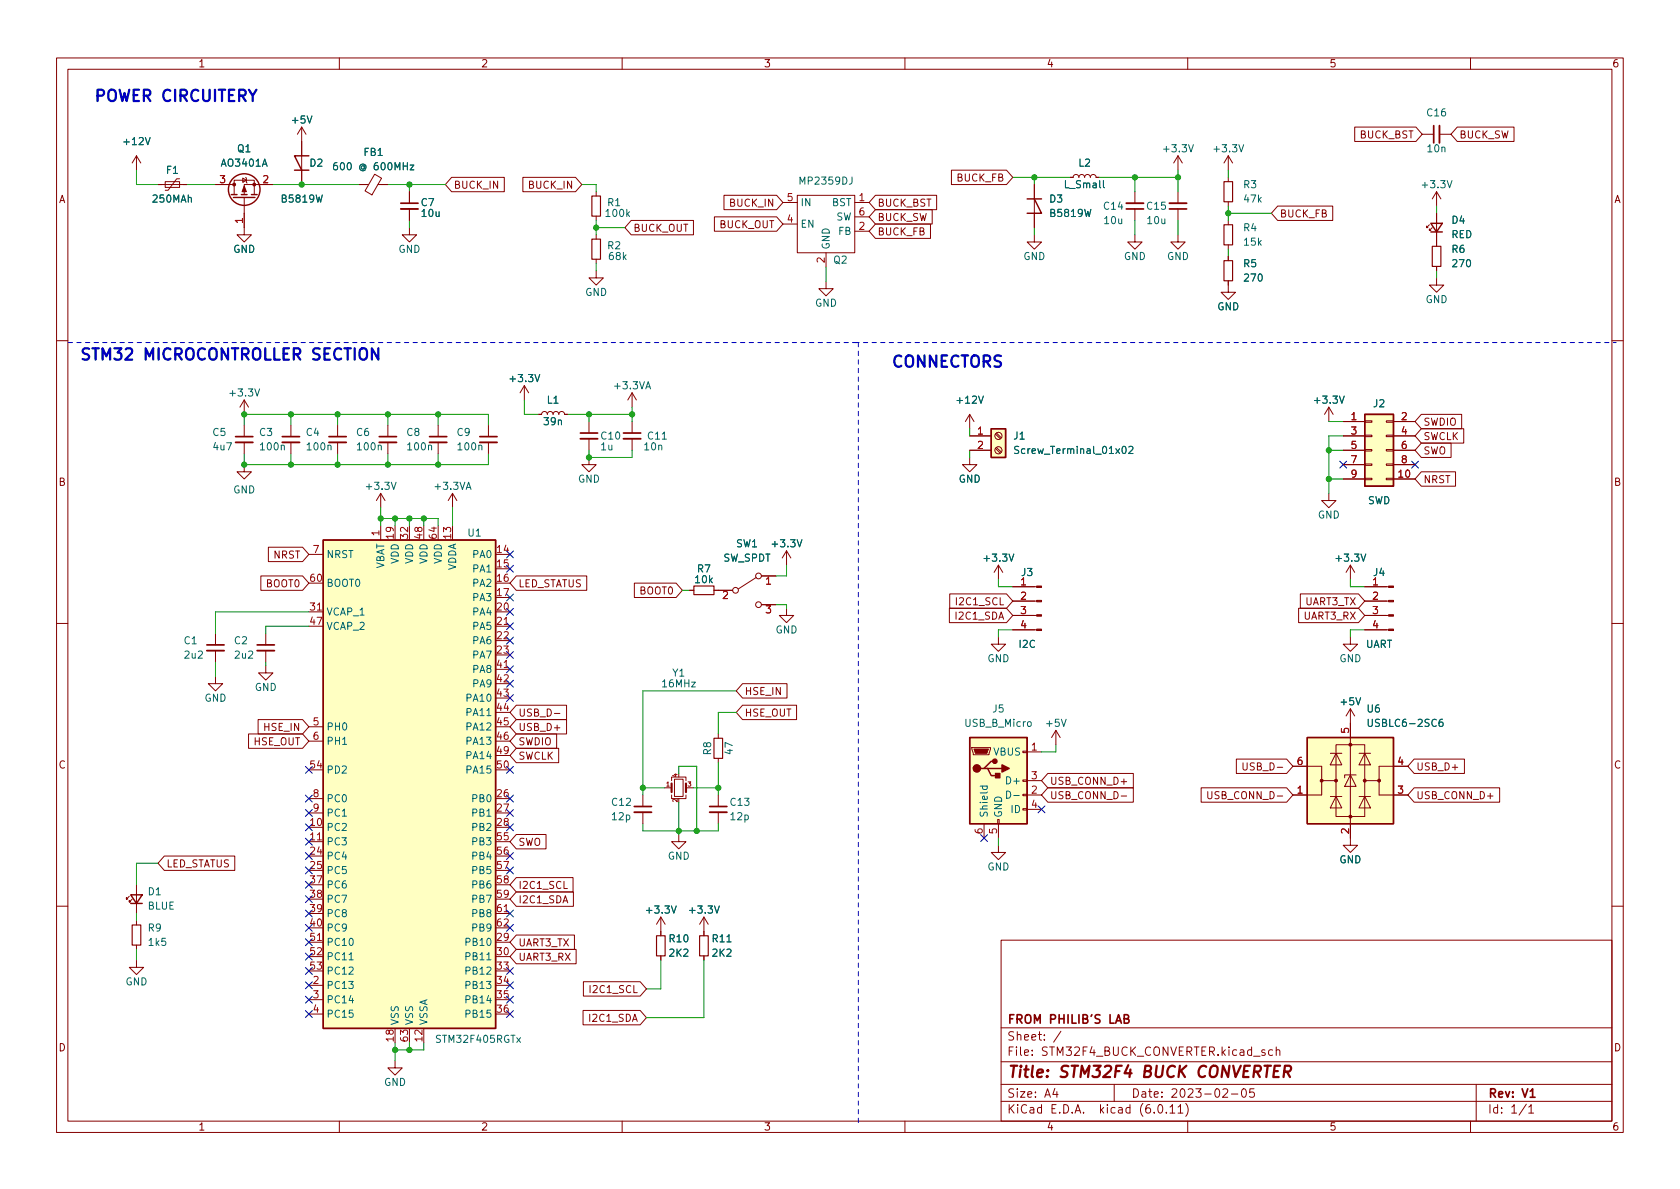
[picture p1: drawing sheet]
<svg xmlns="http://www.w3.org/2000/svg" width="297mm" height="210mm" viewBox="0 0 297 210" stroke-linecap="round" stroke-linejoin="round" font-family="sans-serif">
<g fill="none" stroke="#840000" stroke-width=".18">
<path d="M10 10.2h277v190.1h-277zM12 12.2h273v186.1h-273zM60 10.2v2M110 10.2v2M160 10.2v2M210 10.2v2M260 10.2v2M24.1 27.6l-.7 1.2M24.1 27.6v2.5M24.1 27.6l.8 1.2M27.9 32.6h5.1M29.2 32.1h2.5v1h-2.5z"/>
<path d="M31.7 31.6h-.5l-1.5 2h-.5M38.1 32.6h3.3M41.4 34.4v-2.5h3.6v2.5M42.9 31.5l.7 .4-.7 .4zM43.2 34.9v6.6h1.2l-1.2 1.3-1.3-1.3h1.3M43.4 31.4l.2 .1v.8l.1 .1M48.3 32.6h-5.1v1.8M53.3 22.5v10.1M53.3 22.5l-.7 1.2M53.3 22.5l.8 1.2M63.5 32.6h1.7M66.2 30.8l1.3 .7-1.7 3-1.3-.7z"/>
<path d="M66.8 32.6h1.8M72.4 33.9v2M72.4 37v2M79.9 31.4h9.3v2.5h-9.3l-1.2-1.3zM92.4 31.4h9.4l1.1 1.2-1.1 1.3h-9.4zM105.4 33.9v.8M105.4 38.2v.8M111.6 39h11v2.5h-11l-1.1-1.2zM126.3 38.3h11l1.1 1.3-1.1 1.3h-11zM128 34.5h9.3l1.1 1.3-1.1 1.3h-9.3zM138.4 35.8h2.6M138.4 39.6h2.6"/>
<path d="M141 34.5h10.1v10.2h-10.1zM151.1 35.8h2.6M151.1 38.3h2.6M154.8 39.6h9.7v2.6h-9.7l-1.1-1.3zM154.8 37.1h10v2.5h-10l-1.1-1.3zM154.8 34.5h10.8v2.6h-10.8l-1.1-1.3zM168.2 30.1h9.8l1.1 1.3-1.1 1.2h-9.8zM182.9 32.6v7.7M189.2 31.4h.5l.2-.4 .3-.1 .4 .1 .2 .4 .1-.4 .3-.1 .4 .1 .2 .4 .2-.5h.4l.3 .1 .1 .4 .1-.4 .4-.1 .4 .1 .1 .4h.5M200.7 33.9v2M200.7 37v2M208.3 27.6l-.8 1.2"/>
<path d="M208.3 27.6v2.5M208.3 33.9v2M208.3 37v2M208.3 27.6l.7 1.2M217.2 27.6l-.8 1.2M217.2 27.6v2.5M217.2 31.4v.7M217.2 35.7v.7M217.2 39v.7M217.2 27.6l.7 1.2M225.9 36.4h9.7v2.6h-9.7l-1.1-1.3zM239.5 22.5h10.8l1.2 1.2-1.2 1.3h-10.8z"/>
<path d="M251.5 23.7h2M252.7 39.7l-.5 .6v-.3v.3h.3M254 33.9v2.5M254 37.7v5.9M254 33.9l-.8 1.3M254 33.9l.8 1.3M254.5 23.7h2M257.7 22.5h10v2.5h-10l-1.2-1.3zM72.4 40.3v1.2h1.3l-1.3 1.3-1.3-1.3h1.3M105.4 47.9v1.2h1.3l-1.3 1.3-1.3-1.3h1.3M105.4 41.5v.8M105.4 45.8v.8"/>
<path d="M146 49.8v1.2h1.3l-1.3 1.3-1.2-1.3h1.2M146 44.7v2.5M151.1 40.9h2.6M182.9 41.5v1.3h1.2l-1.2 1.3-1.3-1.3h1.3M200.7 41.5v1.3h1.2l-1.2 1.3-1.3-1.3h1.3M208.3 41.5v1.3h1.2l-1.2 1.3-1.3-1.3h1.3M217.2 49.7v2h1.2l-1.2 1.3-1.3-1.3h1.3M217.2 43.3v.8M217.2 45.3v.8M253.2 40.3l-.5 .5v-.3v.3h.3M254 49.1v1.3h1.3l-1.3 1.3-1.3-1.3h1.3M254 47.1v.8"/>
<path d="M10 60.2h2M43.2 70.7v2.6M43.2 75.2v2M43.2 78.2v2.1M43.2 70.7l-.8 1.3M43.2 70.7l.7 1.3M51.4 75.2v2M51.4 78.2v2.1M59.7 75.2v2M59.7 78.2v2.1M68.6 75.2v2M68.6 78.2v2.1"/>
<path d="M77.5 75.2v2M77.5 78.2v2.1M86.4 75.2v2M86.4 78.2v2.1M92.7 68.2l-.8 1.3M92.7 68.2v2.5M92.7 68.2l.8 1.3M95.2 73.3h.6l.1-.4 .4-.1 .3 .1 .2 .4 .1-.4 .3-.1 .4 .1 .2 .4 .2-.4 .4-.1 .3 .1 .1 .4 .2-.4 .3-.1 .4 .1 .1 .4h.5M104.1 74.5v2.1M104.1 77.6v2M111.8 69.5v2.5M111.8 74.5v2.1"/>
<path d="M111.8 77.6v2M111.8 69.5l-.8 1.2M111.8 69.5l.7 1.2M171.4 73.3l-.7 1.2M171.4 73.3v2.5M171.4 73.3l.8 1.2M171.4 77.1h3.9M171.4 79.6h3.9M176 79.3l.9 .8M176 76.8l.9 .8M176.2 79.1l.8 .9M176.2 76.6l.8 .8"/>
<path d="M234.9 72l-.7 1.3M234.9 72v2.5M234.9 72l.8 1.3M237.5 77.1h3.8M237.5 79.6h3.8M237.5 74.5h3.8M241.3 79.5h1.3v.3h-1.3zM241.3 77h1.3v.2h-1.3zM241.3 74.4h1.3v.3h-1.3zM245.1 79.5h1.3v.3h-1.3zM245.1 77h1.3v.2h-1.3zM245.1 74.4h1.3v.3h-1.3z"/>
<path d="M246.4 77.1h3.8M246.4 79.6h3.8M246.4 74.5h3.8M251.3 78.4h5.3v2.5h-5.3l-1.1-1.3zM251.3 73.3h7.1v2.5h-7.1l-1.1-1.3zM251.3 75.8h7.5v2.6h-7.5l-1.1-1.3zM285 60.2h2M43.2 82.2v1.2h1.2l-1.2 1.3-1.3-1.3h1.3M47.5 96.8h6l1.1 1.2-1.1 1.3h-6zM54.6 98h2.5M67.3 87.2v2.6M67.3 93v2.5"/>
<path d="M67.3 87.2l-.8 1.3M67.3 87.2l.8 1.3M69.8 93v2.5M72.4 93v2.5M74.9 93v2.5M77.5 93v2.5M80 87.2l-.8 1.3M80 87.2v2.6M80 93v2.5M80 87.2l.8 1.3M87.6 98h2.6M104.1 80.9v1.3h1.3l-1.3 1.2-1.2-1.2h1.2"/>
<path d="M139.1 97.4l-.8 1.3M139.1 97.4v2.5M139.1 97.4l.7 1.3M171.4 80.9v1.3h1.3l-1.3 1.2-1.2-1.2h1.2M176.5 99.9v2.6M176.5 99.9l-.7 1.3M176.5 99.9l.8 1.3M234.9 87.2v1.3h1.3l-1.3 1.3-1.2-1.3h1.2M237.5 84.7h3.8M237.5 82.2h3.8M238.8 99.9v2.6M238.8 99.9l-.8 1.3"/>
<path d="M238.8 99.9l.7 1.3M241.3 84.6h1.3v.2h-1.3zM241.3 82h1.3v.3h-1.3zM245.1 84.6h1.3v.2h-1.3zM245.1 82h1.3v.3h-1.3zM246.4 84.7h3.8M246.4 82.2h3.8M251.3 83.4h6.1v2.6h-6.1l-1.1-1.3zM10 110.2h2M38.1 119.6v1.3h1.3l-1.3 1.3-1.3-1.3h1.3M38.1 112v2M38.1 115.1v2"/>
<path d="M46.1 101.8h7.4l1.1 1.3-1.1 1.3h-7.4zM47 117.7v1.3h1.3l-1.3 1.3-1.3-1.3h1.3M47 112v2M47 115.1v2M54.6 103.1h2.5M54.6 108.2h2.5M54.6 110.7h2.5M87.6 100.6h2.6M87.6 103.1h2.6M87.6 105.7h2.6M87.6 108.2h2.6M87.6 110.7h2.6"/>
<path d="M87.6 113.3h2.6M87.6 115.8h2.6M87.6 118.4h2.6M91.3 101.8h12.4v2.6h-12.4l-1.1-1.3zM112.2 103.1h7.3l1.1 1.3-1.1 1.3h-7.3zM121.9 104.4h.8M126.2 104.4h3.3M133.7 102.1l-3.1 2M134.6 101.8h2.6M134.6 106.9h2.6M139.1 107.6v1.2h1.2l-1.2 1.3-1.3-1.3h1.3M167.9 107.6h10.1l1.1 1.2-1.1 1.3h-10.1z"/>
<path d="M167.9 105h10.1l1.1 1.3-1.1 1.3h-10.1zM176.5 112.6v1.3h1.3l-1.3 1.3-1.2-1.3h1.2M179.1 111.4h4.2M179.1 108.8h4.2M179.1 106.3h4.2M179.1 103.8h4.2M229.6 107.6h10.6l1.1 1.2-1.1 1.3h-10.6zM229.9 105h10.3l1.1 1.3-1.1 1.3h-10.3zM238.8 112.6v1.3h1.2l-1.2 1.3-1.3-1.3h1.3M241.3 111.4h4.2M241.3 108.8h4.2M241.3 106.3h4.2"/>
<path d="M241.3 103.8h4.2M285 110.2h2M43.9 129.8h9.6l1.1 1.3-1.1 1.2h-9.6zM45.6 127.2h7.9l1.1 1.3-1.1 1.3h-7.9zM54.6 128.5h2.5M54.6 131.1h2.5M54.6 136.1h2.5M87.6 120.9h2.6M87.6 123.4h2.6M87.6 126h2.6M87.6 128.5h2.6M87.6 131.1h2.6"/>
<path d="M87.6 133.6h2.6M87.6 136.1h2.6M91.3 132.3h7.5v2.6h-7.5l-1.1-1.3zM91.3 127.2h8.9v2.6h-8.9l-1.1-1.3zM91.3 124.7h8.9v2.5h-8.9l-1.1-1.2zM91.3 129.8h7.1v2.5h-7.1l-1.1-1.2zM98 126.2h1M117.5 139.3h1.2M118.7 138v-.6h2.6v.6M119.3 137.8h1.5v3h-1.5zM121.3 139.3h1.3M127 129.8v.8"/>
<path d="M127 134.1v.8M131.3 124.7h9.5v2.5h-9.5l-1.1-1.2zM131.3 120.9h7.8v2.5h-7.8l-1.1-1.2zM171.8 132.2h3.3v.3l-.2 1h-2.8zM180.8 137.9h.8v.3h-.8zM180.8 132.8h.8v.3h-.8zM181.6 133h2.5M181.6 138h2.5M185.3 136.8h15.1v2.5h-15.1l-1.2-1.3zM185.3 139.3h15.1v2.6h-15.1l-1.2-1.3zM186.7 129.2l-.8 1.2M186.7 129.2v2.5"/>
<path d="M186.7 129.2l.8 1.2M212.4 139.3h15.1l1.1 1.3-1.1 1.3h-15.1zM218.6 134.2h8.9l1.1 1.3-1.1 1.3h-8.9zM225.8 135.7h1M228.6 135.5h5.1v2.5h2.5M233.7 138v2.6h-5.1M235.2 133.2h2M236.2 131.7h5.1v12.7h-5.1zM236.2 133.2l1 2h-2zM238.8 125.3v24.2h1.2l-1.2 1.2-1.3-1.2h1.3M238.8 137l1 2.1h-2.1zM238.8 125.3l-.8 1.3"/>
<path d="M238.8 125.3l.7 1.3M239.8 137h-2.1v.5M240.3 133.2h2M241.3 133.2l1 2h-2zM243.8 138v2.6h5.1M248.9 135.5h-5.1v2.5h-2.5M250 139.3h15.2v2.6h-15.2l-1.1-1.3zM250 134.2h8.9v2.6h-8.9l-1.1-1.3zM22.9 158.5l-.5 .5v-.3v.3h.2M23.4 159l-.5 .5v-.2v.2h.2M24.1 156.5v5M29.1 151.4h12.4v2.5h-12.4l-1.2-1.3z"/>
<path d="M54.6 146.3h2.5M54.6 148.8h2.5M54.6 151.4h2.5M54.6 153.9h2.5M54.6 141.2h2.5M54.6 143.8h2.5M54.6 156.5h2.5M54.6 159h2.5M87.6 146.3h2.6M87.6 148.8h2.6M87.6 151.4h2.6M87.6 153.9h2.6"/>
<path d="M87.6 141.2h2.6M87.6 143.8h2.6M87.6 156.5h2.6M87.6 159h2.6M91.3 157.7h10.1v2.6h-10.1l-1.1-1.3zM91.3 155.2h10v2.5h-10l-1.1-1.2zM91.3 147.6h5.2v2.5h-5.2l-1.1-1.3zM113.7 140.6v2M113.7 143.6v2.1M118.7 140.6v.6h2.6v-.6M120 147.6v1.2h1.3l-1.3 1.3-1.3-1.3h1.3M127 140.6v2"/>
<path d="M127 143.6v2.1M174 145.7v2.5M176.4 144.9h.3v.8h-.3zM176.5 149.5v1.2h1.3l-1.3 1.3-1.2-1.3h1.2M176.5 145.7v2.5M180.8 143h.8v.3h-.8zM180.8 140.5h.8v.2h-.8zM181.6 140.6h2.5M181.6 143.1h2.5M198.2 140.8h1M225.8 140.8h1M235.2 140.8h2"/>
<path d="M236.2 140.8l1 2.1h-2zM240.3 140.8h2M241.3 140.8l1 2.1h-2zM10 160.2h2M24.1 169.8v1.3h1.3l-1.3 1.2-1.2-1.2h1.2M24.1 162.8v.8M24.1 167.1v.8M54.6 174.2h2.5M54.6 166.6h2.5M54.6 176.8h2.5M54.6 169.2h2.5M54.6 171.7h2.5"/>
<path d="M54.6 179.3h2.5M54.6 161.5h2.5M54.6 164.1h2.5M87.6 174.2h2.6M87.6 166.6h2.6M87.6 176.8h2.6M87.6 169.2h2.6M87.6 171.7h2.6M87.6 179.3h2.6M87.6 161.5h2.6M87.6 164.1h2.6M91.3 165.3h10.3v2.6h-10.3l-1.1-1.3z"/>
<path d="M91.3 167.9h10.6v2.5h-10.6l-1.1-1.2zM103.1 178.7h10.1l1.1 1.3-1.1 1.2h-10.1zM103.1 173.6h10.1l1.1 1.3-1.1 1.2h-10.1zM116.8 162.2v3.3M116.8 169v.8M116.8 162.2l-.7 1.2M116.8 162.2l.8 1.2M124.5 162.2v3.3M124.5 169v.8M124.5 162.2l-.8 1.2M124.5 162.2l.7 1.2M177 166.3h108v32h-108z"/>
<path d="M285 160.2h2M60 198.3v2M69.8 187.6v1.2h1.3l-1.3 1.3-1.2-1.3h1.2M69.8 181.9v2.5M72.4 181.9v2.5M74.9 181.9v2.5M110 198.3v2M160 198.3v2M177 194.8h108M177 191.8h108M177 187.8h108M177 181.8h108"/>
<path d="M182.5 186.5v.1M182.5 185.7v.1M184.6 183.8v.1M184.6 183v.1M187.6 182.4l-1.3 1.9M197 191.8v3M209.6 195.1a1.72 1.72 0 0 1 0 2.3M210 198.3v2M217.7 193.5h1.2M219.7 192.6l.2-.1a.81 .81 0 0 1 .5 .7 .81 .81 0 0 1-.3 .8h-.1a.81 .81 0 0 1-.6-.6 .81 .81 0 0 1 .3-.8zM221.7 192.5h-.7l-.1 .7 .2-.1 .5 .1 .2 .2-.1 .5-.2 .1-.6-.1M225.6 185.8l.3-.2 .3 .1 .1 .9"/>
<path d="M225.6 185.1v1.5M260 198.3v2M261 191.8v6.5M270.3 195.8l.4-.5v1.5M270.3 196.8h.9"/>
<circle cx="176.5" cy="77.1" r=".63"/>
<circle cx="176.5" cy="79.6" r=".63"/>
<circle cx="130" cy="104.4" r=".51"/>
<circle cx="134.1" cy="106.9" r=".51"/>
<circle cx="134.1" cy="101.8" r=".51"/>
</g>
<g fill="#840000" stroke="#840000" stroke-width=".18">
<path d="M183.3 111.2h.8v.3h-.8z"/>
<path d="M183.3 108.7h.8v.3h-.8z"/>
<path d="M183.3 106.2h.8v.2h-.8z"/>
<path d="M183.3 103.6h.8v.3h-.8z"/>
<path d="M172.2 132.5h2.6l-.3 .7h-2z"/>
<path d="M245.5 111.2h.9v.3h-.9z"/>
<path d="M245.5 108.7h.9v.3h-.9z"/>
<path d="M245.5 106.2h.9v.2h-.9z"/>
<path d="M245.5 103.6h.9v.3h-.9z"/>
<path d="M43.2 32.9l.4 1h-.8z"/>
<circle cx="45" cy="32.6" r=".25"/>
<circle cx="41.4" cy="32.6" r=".25"/>
<circle cx="233.7" cy="138" r=".25"/>
<circle cx="236.2" cy="138" r=".25"/>
<circle cx="238.8" cy="144.4" r=".25"/>
<circle cx="238.8" cy="131.7" r=".25"/>
<circle cx="241.3" cy="138" r=".25"/>
<circle cx="243.8" cy="138" r=".25"/>
</g>
<g fill="#ffffc2" stroke="#ffffc2" stroke-width=".18">
<path d="M171.4 130.4h10.2v15.3h-10.2z"/>
<path d="M175.3 75.8h2.5v5.1h-2.5z"/>
<path d="M241.3 73.3h5.1v12.7h-5.1z"/>
<path d="M231.1 130.4h15.3v15.3h-15.3z"/>
<path d="M57.1 95.5h30.5v86.4h-30.5z"/>
</g>
<g fill="none" stroke="#840000" stroke-width=".25">
<path d="M40.9 34.4h1M41.3 34.9h3.8M42.7 34.4h1M44.4 34.4h1.1M52.1 30.1h2.5M54.6 27.6h-2.5l1.2 2.5M181.6 35.2h2.5M182.9 35.2l1.2 2.5h-2.5M253 39.5h2l-1 1.5zM253 41h2M175.3 75.8h2.5v5.1h-2.5zM241.3 73.3h5.1v12.7h-5.1z"/>
<path d="M57.1 95.5h30.5v86.4h-30.5zM171.4 130.4h10.2v15.3h-10.2zM174 135.9h.6l.7 1.3h1.2M174.6 135.9h2.6M175.9 134.6h-.6l-1.3 1.3h-.6M231.1 130.4h15.3v15.3h-15.3zM23.1 158.2h2l-1 1.6zM23.1 159.8h2"/>
<circle cx="43.2" cy="33.5" r="2.79"/>
</g>
<g fill="#840000" stroke="#840000" stroke-width=".25">
<path d="M177.2 135.2l1.2 .7-1.2 .6z"/>
<path d="M176 136.8h.8v.7h-.8z"/>
<circle cx="172.7" cy="135.9" r=".63"/>
<circle cx="175.9" cy="134.6" r=".38"/>
</g>
<g fill="none" stroke="#006464" stroke-width=".18">
<path d="M25.7 24.3l.4 1.3 .4-1.3M33.3 35l.2-.1 .3 .1v.7M46.4 29.4l.4-1.3 .4 1.3M54.3 20.5l.4 1.3 .5-1.3M55.9 34.5l.3 1.2 .2-.9 .3 .9 .3-1.2M110.9 37.8l.4 .5M111.3 37.4l-.5 .5M150.6 31.3v.9a.41 .41 0 0 1-.4 .4M191.8 37l.3 1.3 .2-.9 .3 .9 .3-1.3M195.1 31.9v1.1l.2 .2M210.2 25.6l.4 1.3 .4-1.3M219 25.6l.5 1.3 .4-1.3"/>
<path d="M255.9 31.9l.4 1.3 .4-1.3M45.1 68.8l.4 1.2 .4-1.2M49.7 78.8l.2-.1 .3 .1 .1 .8M58 78.8l.2-.1 .3 .1v.8M66.9 78.8l.2-.1 .3 .1v.8M75.8 78.8l.1-.1 .3 .1 .1 .8M84.7 78.8l.1-.1 .3 .1 .1 .8M94.6 66.2l.4 1.3 .4-1.3M114.2 68.8l.4-1.3 .4 1.3M114.3 68.4h.6M117.1 77.7h.7M173 70l.4 1.3 .5-1.3"/>
<path d="M198.5 79l.2-.1a.68 .68 0 0 1 .4 .7 .68 .68 0 0 1-.4 .6l-.2-.1-.1-.4zM199.6 79l.5-.1 .2 .4-.8 .9h.8M236.8 70l.4 1.3 .5-1.3M69.2 85.3l.4 1.2 .4-1.2M82.4 86.5l.5-1.2 .4 1.2M82.5 86.2h.7M140.9 95.4l.5 1.3 .4-1.3M178.4 98l.4 1.2 .5-1.2M240.6 98l.5 1.2 .4-1.2M86.1 126.6h.7M173.3 139h1.3M173.8 139l-.1 .4 .3 .2 .5-.1v-.5"/>
<path d="M178 139.9a.64 .64 0 0 1 .7 .6 .64 .64 0 0 1-.7 .7zM181.8 127.7l.3-.1 .2 .3v.3l-.2 .3-.3-.1-.1-.2zM187.7 127.2l.4 1.3 .4-1.3M239.7 123.4l.5 1.2 .4-1.2M255 127.2h-.3a.86 .86 0 0 0 0 1.3l.4-.2 .1-.4-.3-.2h-.2l-.3 .2M179.2 140.7h1M61.7 169.7h.8M86.1 169.7h.7M118.7 160.2l.4 1.3 .5-1.3M126.3 160.2l.5 1.3 .4-1.3M128.5 166.6h.8M91.4 183.5l.6 .8"/>
<path d="M92 183.5l-.6 .8"/>
</g>
<g fill="none" stroke="#840000" stroke-width=".33">
<path d="M70.9 37h3M199.1 35.9h3.1M206.8 35.9h3M254.5 22.2v3.1M41.7 78.2h3M49.9 78.2h3.1M58.2 78.2h3M67.1 78.2h3M75.9 78.2h3.1M84.8 78.2h3.1M102.6 77.6h3.1M110.2 77.6h3.1"/>
<path d="M36.6 115.1h3M45.5 115.1h3M112.1 143.6h3.1M125.5 143.6h3"/>
</g>
<g fill="none" stroke="#840000" stroke-width=".3">
<path d="M70.9 35.9h3M199.1 37h3.1M206.8 37h3M253.5 22.2v3.1M41.7 77.2h3M49.9 77.2h3.1M58.2 77.2h3M67.1 77.2h3M75.9 77.2h3.1M84.8 77.2h3.1M102.6 76.6h3.1M110.2 76.6h3.1"/>
<path d="M36.6 114h3M45.5 114h3M112.1 142.6h3.1M125.5 142.6h3"/>
</g>
<path d="M104.6 34.7h1.6v3.5h-1.6zM216.4 39.7h1.5v3.6h-1.5zM216.4 32.1h1.5v3.6h-1.5zM104.6 42.3h1.6v3.5h-1.6zM216.4 46.1h1.5v3.6h-1.5zM253.2 43.6h1.6v3.5h-1.6zM122.7 103.6h3.5v1.6h-3.5zM126.2 130.6h1.6v3.5h-1.6zM23.4 163.6h1.5v3.5h-1.5zM116.1 165.5h1.5v3.5h-1.5zM123.7 165.5h1.5v3.5h-1.5z" fill="none" stroke="#840000" stroke-width=".2"/>
<path d="M56.1 107.9h.7M89.1 110.4h.8M89.1 118h.8M127.9 104.7l.5-.1 .2 .3-.8 1h.8M135.5 107.1h.8l-.5 .5 .4 .1v.6l-.2 .1-.5-.1M135.5 102.4l.4-.4v1.3M56.1 148.5h.7M56.1 166.3h.7M89.1 161.2h.8" fill="none" stroke="#a90000" stroke-width=".18"/>
<path d="M118.7 138.6v1.5M121.3 138.6v1.5" fill="none" stroke="#840000" stroke-width=".38"/>
<path d="M12.1 60.6h139.7M151.1 60.6h134.6M151.8 60.6v138.4" fill="none" stroke="#0000c2" stroke-width=".18" stroke-dasharray=".8 .8"/>
<g fill="none" stroke="#009600" stroke-width=".18">
<path d="M24.1 30.1v2.5h3.8M33 32.6h5.1M48.3 32.6h15.2M68.6 32.6h10.1M72.4 32.6v1.3M72.4 39v1.3M102.9 32.6h2.5v1.3M105.4 39v2.5M179.1 31.4h10.1M182.9 31.4v1.2M194.3 31.4h14M200.7 31.4v2.5"/>
<path d="M200.7 39v2.5M208.3 30.1v3.8M208.3 39v2.5M217.2 30.1v1.3M217.2 36.4v2.6M217.2 37.7h7.6M254 36.4v1.3M105.4 40.3h5.1M105.4 46.6v1.3M146 47.2v2.6M182.9 40.3v1.2M217.2 44.1v1.2"/>
<path d="M254 47.9v1.2M43.2 75.2v-1.9h43.2v1.9M51.4 73.3v1.9M59.7 73.3v1.9M68.6 73.3v1.9M77.5 73.3v1.9M92.7 70.7v2.6h2.5M100.3 73.3h11.5M104.1 73.3v1.2M104.1 79.6v1.3h7.7v-1.3M111.8 72v2.5M171.4 75.8v1.3"/>
<path d="M171.4 79.6v1.3M234.9 74.5h2.6M234.9 79.6h2.6M237.5 77.1h-2.6v10.1M43.2 80.3v1.9h43.2v-1.9M51.4 80.3v1.9M59.7 80.3v1.9M67.3 91.7h10.2v1.3M67.3 89.8v3.2M68.6 80.3v1.9M69.8 91.7v1.3M72.4 91.7v1.3"/>
<path d="M74.9 91.7v1.3M77.5 80.3v1.9M80 89.8v3.2M139.1 99.9v1.9h-1.9M234.9 84.7h2.6M38.1 117.1v2.5M47 117.1v.6M54.6 110.7h-7.6v1.3M54.6 108.2h-16.5v3.8M120.6 104.4h1.3M137.2 106.9h1.9v.7M176.5 102.5v1.3h2.6"/>
<path d="M179.1 111.4h-2.6v1.2M238.8 102.5v1.3h2.5M241.3 111.4h-2.5v1.2M113.7 139.3h3.8M120 136.8v-1.3h3.2v11.4M122.6 139.3h4.4M127 134.9v5.7M130.2 126h-3.2v3.8M130.2 122.2h-16.5v18.4M186.7 131.7v1.3h-2.6M27.9 152.6h-3.8v3.9M113.7 145.7v1.2h13.3v-1.2"/>
<path d="M120 141.9v5.7M176.5 148.2v1.3M24.1 161.5v1.3M24.1 167.9v1.9M116.8 169.8v5.1h-2.5M124.5 169.8v10.2h-10.2M69.8 184.4v3.2M72.4 184.4v1.3M74.9 184.4v1.3h-5.1"/>
</g>
<g fill="none" stroke="#000084" stroke-width=".18">
<path d="M89.6 97.4l1.2 1.2M89.6 100l1.2 1.2M90.8 97.4l-1.2 1.2M90.8 100l-1.2 1.2M236.9 81.6l1.2 1.2M238.1 81.6l-1.2 1.2M249.6 81.6l1.2 1.2M250.8 81.6l-1.2 1.2M89.6 105l1.2 1.3M89.6 107.6l1.2 1.2M89.6 115.2l1.2 1.2M89.6 112.7l1.2 1.2"/>
<path d="M89.6 110.1l1.2 1.2M89.6 117.7l1.2 1.3M90.8 105l-1.2 1.3M90.8 107.6l-1.2 1.2M90.8 115.2l-1.2 1.2M90.8 110.1l-1.2 1.2M90.8 112.7l-1.2 1.2M90.8 117.7l-1.2 1.3M54 135.5l1.2 1.2M55.2 135.5l-1.2 1.2M89.6 135.5l1.2 1.2M89.6 120.3l1.2 1.2"/>
<path d="M89.6 122.8l1.2 1.2M90.8 122.8l-1.2 1.2M90.8 135.5l-1.2 1.2M90.8 120.3l-1.2 1.2M54 143.1l1.2 1.3M54 150.8l1.2 1.2M54 158.4l1.2 1.2M54 145.7l1.2 1.2M54 140.6l1.2 1.2M54 148.2l1.2 1.2M54 153.3l1.2 1.2M54 155.8l1.2 1.3"/>
<path d="M55.2 143.1l-1.2 1.3M55.2 150.8l-1.2 1.2M55.2 158.4l-1.2 1.2M55.2 145.7l-1.2 1.2M55.2 140.6l-1.2 1.2M55.2 148.2l-1.2 1.2M55.2 155.8l-1.2 1.3M55.2 153.3l-1.2 1.2M89.6 143.1l1.2 1.3M89.6 145.7l1.2 1.2M89.6 140.6l1.2 1.2M89.6 153.3l1.2 1.2"/>
<path d="M89.6 150.8l1.2 1.2M90.8 143.1l-1.2 1.3M90.8 140.6l-1.2 1.2M90.8 145.7l-1.2 1.2M90.8 153.3l-1.2 1.2M90.8 150.8l-1.2 1.2M173.4 147.6l1.2 1.2M174.6 147.6l-1.2 1.2M183.5 142.5l1.3 1.2M184.8 142.5l-1.3 1.2M54 160.9l1.2 1.2M54 163.5l1.2 1.2"/>
<path d="M54 171.1l1.2 1.2M54 168.5l1.2 1.3M54 178.7l1.2 1.2M54 173.6l1.2 1.2M54 176.2l1.2 1.2M54 166l1.2 1.2M55.2 160.9l-1.2 1.2M55.2 163.5l-1.2 1.2M55.2 171.1l-1.2 1.2M55.2 178.7l-1.2 1.2M55.2 168.5l-1.2 1.3M55.2 173.6l-1.2 1.2"/>
<path d="M55.2 176.2l-1.2 1.2M55.2 166l-1.2 1.2M89.6 176.2l1.2 1.2M89.6 171.1l1.2 1.2M89.6 173.6l1.2 1.2M89.6 178.7l1.2 1.2M89.6 163.5l1.2 1.2M89.6 160.9l1.2 1.2M90.8 176.2l-1.2 1.2M90.8 171.1l-1.2 1.2M90.8 173.6l-1.2 1.2M90.8 178.7l-1.2 1.2"/>
<path d="M90.8 163.5l-1.2 1.2M90.8 160.9l-1.2 1.2"/>
</g>
<g fill="#009600" stroke="#009600" stroke-width=".18">
<circle cx="51.4" cy="82.2" r=".46"/>
<circle cx="43.2" cy="82.2" r=".46"/>
<circle cx="72.4" cy="32.6" r=".46"/>
<circle cx="53.3" cy="32.6" r=".46"/>
<circle cx="59.7" cy="82.2" r=".46"/>
<circle cx="68.6" cy="73.3" r=".46"/>
<circle cx="68.6" cy="82.2" r=".46"/>
<circle cx="77.5" cy="73.3" r=".46"/>
<circle cx="77.5" cy="82.2" r=".46"/>
<circle cx="51.4" cy="73.3" r=".46"/>
<circle cx="43.2" cy="73.3" r=".46"/>
<circle cx="59.7" cy="73.3" r=".46"/>
<circle cx="69.8" cy="185.7" r=".46"/>
<circle cx="72.4" cy="185.7" r=".46"/>
<circle cx="67.3" cy="91.7" r=".46"/>
<circle cx="72.4" cy="91.7" r=".46"/>
<circle cx="69.8" cy="91.7" r=".46"/>
<circle cx="74.9" cy="91.7" r=".46"/>
<circle cx="120" cy="146.9" r=".46"/>
<circle cx="123.2" cy="146.9" r=".46"/>
<circle cx="113.7" cy="139.3" r=".46"/>
<circle cx="127" cy="139.3" r=".46"/>
<circle cx="200.7" cy="31.4" r=".46"/>
<circle cx="182.9" cy="31.4" r=".46"/>
<circle cx="105.4" cy="40.3" r=".46"/>
<circle cx="104.1" cy="80.9" r=".46"/>
<circle cx="104.1" cy="73.3" r=".46"/>
<circle cx="111.8" cy="73.3" r=".46"/>
<circle cx="234.9" cy="79.6" r=".46"/>
<circle cx="234.9" cy="84.7" r=".46"/>
<circle cx="208.3" cy="31.4" r=".46"/>
<circle cx="217.2" cy="37.7" r=".46"/>
</g>
<g font-size="2.8" fill="#0000c2">
<text x="16.5" y="18">POWER CIRCUITERY</text>
<text x="14" y="63.7">STM32</text>
<text x="25.4" y="63.7">MICROCONTROLLER SECTION</text>
<text x="157.5" y="65">CONNECTORS</text>
</g>
<g font-size="2.8" fill="#840000">
<text x="178" y="191.2">Title:</text>
<text x="187.3" y="191.2">STM32F4</text>
<text x="202.3" y="191.2">BUCK CONVERTER</text>
</g>
<g font-size="2.1" fill="#840000">
<text x="178" y="184.5">Sheet:</text>
<text x="178" y="181.5">FROM PHILIB'S</text>
<text x="186.2" y="184.5">/</text>
<text x="196.3" y="181.5">LAB</text>
<text x="178" y="187.2">File:</text>
<text x="184.4" y="187.2">STM32F4_BUCK_CONVERTER.kicad_sch</text>
<text x="178" y="197.4">KiCad</text>
<text x="178" y="194.6">Size:</text>
<text x="184.7" y="194.6">A4</text>
<text x="185.7" y="197.4">E.D.A.</text>
<text x="194.6" y="197.4">kicad</text>
<text x="200" y="194.6">Date:</text>
<text x="201.8" y="197.4">(6.0.11)</text>
<text x="207" y="194.6">2023-02-05</text>
<text x="263" y="194.6">Rev:</text>
<text x="263" y="197.4">Id:</text>
<text x="267.1" y="197.4">1/1</text>
<text x="269.1" y="194.6">V1</text>
</g>
<g font-size="1.8" fill="#840000">
<text x="35" y="12.3">1</text>
<text x="85" y="12.3">2</text>
<text x="135" y="12.3">3</text>
<text x="185" y="12.3">4</text>
<text x="235" y="12.3">5</text>
<text x="285" y="12.3">6</text>
<text x="240.3" y="24.9">BUCK_BST</text>
<text x="258" y="24.9">BUCK_SW</text>
<text x="80.2" y="33.7">BUCK_IN</text>
<text x="93.2" y="33.7">BUCK_IN</text>
<text x="169" y="32.5">BUCK_FB</text>
<text x="10.4" y="36.3">A</text>
<text x="111.9" y="41.4">BUCK_OUT</text>
<text x="127.1" y="40.7">BUCK_OUT</text>
<text x="128.8" y="36.9">BUCK_IN</text>
<text x="155.1" y="39.5">BUCK_SW</text>
<text x="155.1" y="36.9">BUCK_BST</text>
<text x="226.2" y="38.8">BUCK_FB</text>
<text x="285.4" y="36.3">A</text>
<text x="155.1" y="42">BUCK_FB</text>
<text x="251.6" y="75.7">SWDIO</text>
<text x="251.6" y="80.7">SWO</text>
<text x="251.6" y="78.2">SWCLK</text>
<text x="10.3" y="86.3">B</text>
<text x="251.6" y="85.8">NRST</text>
<text x="285.3" y="86.3">B</text>
<text x="48.3" y="99.2">NRST</text>
<text x="46.9" y="104.2">BOOT0</text>
<text x="91.6" y="104.2">LED_STATUS</text>
<text x="113" y="105.5">BOOT0</text>
<text x="168.7" y="107.4">I2C1_SCL</text>
<text x="230.7" y="107.4">UART3_TX</text>
<text x="168.7" y="109.9">I2C1_SDA</text>
<text x="230.4" y="109.9">UART3_RX</text>
<text x="131.6" y="123.3">HSE_IN</text>
<text x="46.4" y="129.6">HSE_IN</text>
<text x="91.6" y="129.6">USB_D+</text>
<text x="91.6" y="127.1">USB_D-</text>
<text x="131.6" y="127.1">HSE_OUT</text>
<text x="10.3" y="136.3">C</text>
<text x="44.7" y="132.2">HSE_OUT</text>
<text x="91.6" y="134.7">SWCLK</text>
<text x="91.6" y="132.2">SWDIO</text>
<text x="219.4" y="136.6">USB_D-</text>
<text x="250.3" y="136.6">USB_D+</text>
<text x="285.3" y="136.3">C</text>
<text x="185.6" y="139.2">USB_CONN_D+</text>
<text x="185.6" y="141.7">USB_CONN_D-</text>
<text x="213.2" y="141.7">USB_CONN_D-</text>
<text x="250.3" y="141.7">USB_CONN_D+</text>
<text x="91.6" y="150">SWO</text>
<text x="29.4" y="153.8">LED_STATUS</text>
<text x="91.6" y="160.1">I2C1_SDA</text>
<text x="91.6" y="157.6">I2C1_SCL</text>
<text x="91.6" y="167.7">UART3_TX</text>
<text x="91.6" y="170.3">UART3_RX</text>
<text x="103.9" y="176">I2C1_SCL</text>
<text x="103.9" y="181.1">I2C1_SDA</text>
<text x="10.3" y="186.3">D</text>
<text x="285.3" y="186.3">D</text>
<text x="35" y="200.3">1</text>
<text x="85" y="200.3">2</text>
<text x="135" y="200.3">3</text>
<text x="185" y="200.3">4</text>
<text x="235" y="200.3">5</text>
<text x="285" y="200.3">6</text>
</g>
<g font-size="1.8" fill="#006464">
<text x="51.3" y="22.2">+5V</text>
<text x="252.1" y="21">C16</text>
<text x="21.5" y="26">+12V</text>
<text x="38.9" y="29.8">AO3401A</text>
<text x="41.8" y="27.3">Q1</text>
<text x="54.6" y="29.8">D2</text>
<text x="64.2" y="27.9">FB1</text>
<text x="190.6" y="29.8">L2</text>
<text x="205.4" y="27.3">+3.3V</text>
<text x="214.3" y="27.3">+3.3V</text>
<text x="252.1" y="27.3">10n</text>
<text x="29.3" y="31.1">F1</text>
<text x="58.6" y="30.5">600</text>
<text x="63.4" y="30.5">@ 600MHz</text>
<text x="141.1" y="33">MP2359DJ</text>
<text x="188" y="33.7">L_Small</text>
<text x="219.7" y="33.7">R3</text>
<text x="251.1" y="33.7">+3.3V</text>
<text x="26.7" y="36.2">250MAh</text>
<text x="49.5" y="36.2">B5819W</text>
<text x="74.3" y="36.8">C7</text>
<text x="74.3" y="38.7">10u</text>
<text x="106.8" y="38.7">100k</text>
<text x="107.3" y="36.8">R1</text>
<text x="141.5" y="40.6">EN</text>
<text x="141.5" y="36.8">IN</text>
<text x="147" y="36.8">BST</text>
<text x="147.8" y="39.4">SW</text>
<text x="148.1" y="41.9">FB</text>
<text x="185.4" y="36.2">D3</text>
<text x="185.4" y="38.7">B5819W</text>
<text x="194.9" y="37.5">C14</text>
<text x="195" y="40">10u</text>
<text x="202.5" y="37.5">C15</text>
<text x="202.6" y="40">10u</text>
<text x="219.7" y="41.3">R4</text>
<text x="219.7" y="36.2">47k</text>
<text x="256.5" y="39.9">D4</text>
<text x="41.2" y="45.1">GND</text>
<text x="70.4" y="45.1">GND</text>
<text x="107.3" y="44.5">R2</text>
<text x="107.4" y="46.4">68k</text>
<text x="147.1" y="44.2" transform="rotate(-90 147.1 44.2)">GND</text>
<text x="147.2" y="47">Q2</text>
<text x="180.9" y="46.4">GND</text>
<text x="198.6" y="46.4">GND</text>
<text x="206.3" y="46.4">GND</text>
<text x="219.7" y="47.6">R5</text>
<text x="219.7" y="43.8">15k</text>
<text x="256.5" y="45.1">R6</text>
<text x="256.5" y="47.6">270</text>
<text x="256.5" y="42.5">RED</text>
<text x="103.4" y="52.7">GND</text>
<text x="219.7" y="50.2">270</text>
<text x="252" y="54">GND</text>
<text x="144" y="54.6">GND</text>
<text x="215.2" y="55.2">GND</text>
<text x="40.3" y="70.5">+3.3V</text>
<text x="89.8" y="67.9">+3.3V</text>
<text x="96.6" y="71.8">L1</text>
<text x="108.3" y="69.2">+3.3VA</text>
<text x="168.8" y="71.8">+12V</text>
<text x="232" y="71.8">+3.3V</text>
<text x="37.5" y="77.5">C5</text>
<text x="45.7" y="77.5">C3</text>
<text x="54" y="77.5">C4</text>
<text x="62.9" y="77.5">C6</text>
<text x="71.8" y="77.5">C8</text>
<text x="80.6" y="77.5">C9</text>
<text x="95.9" y="75.6">39n</text>
<text x="242.7" y="72.4">J2</text>
<text x="37.5" y="80">4u7</text>
<text x="45.7" y="80">100n</text>
<text x="54" y="80">100n</text>
<text x="62.9" y="80">100n</text>
<text x="71.8" y="80">100n</text>
<text x="80.6" y="80">100n</text>
<text x="106" y="78.1">C10</text>
<text x="106" y="80">1u</text>
<text x="113.7" y="80">10n</text>
<text x="114.3" y="78.1">C11</text>
<text x="179.1" y="78.1">J1</text>
<text x="179.1" y="80.6">Screw_Terminal_01x02</text>
<text x="41.2" y="87.6">GND</text>
<text x="64.4" y="87">+3.3V</text>
<text x="76.5" y="87">+3.3VA</text>
<text x="102.1" y="85.7">GND</text>
<text x="169.4" y="85.7">GND</text>
<text x="241.8" y="89.5">SWD</text>
<text x="82.6" y="95.3">U1</text>
<text x="232.9" y="92.1">GND</text>
<text x="57.7" y="99.1">NRST</text>
<text x="68.3" y="100.6" transform="rotate(-90 68.3 100.6)">VBAT</text>
<text x="70.9" y="99.8" transform="rotate(-90 70.9 99.8)">VDD</text>
<text x="73.4" y="99.8" transform="rotate(-90 73.4 99.8)">VDD</text>
<text x="76" y="99.8" transform="rotate(-90 76 99.8)">VDD</text>
<text x="78.5" y="99.8" transform="rotate(-90 78.5 99.8)">VDD</text>
<text x="81" y="100.9" transform="rotate(-90 81 100.9)">VDDA</text>
<text x="83.4" y="99.1">PA0</text>
<text x="83.4" y="101.6">PA1</text>
<text x="123.1" y="101.6">R7</text>
<text x="127.8" y="99.7">SW_SPDT</text>
<text x="130.1" y="97.2">SW1</text>
<text x="136.1" y="97.2">+3.3V</text>
<text x="173.6" y="99.7">+3.3V</text>
<text x="235.8" y="99.7">+3.3V</text>
<text x="57.7" y="104.1">BOOT0</text>
<text x="83.4" y="104.1">PA2</text>
<text x="83.4" y="106.7">PA3</text>
<text x="122.7" y="103.5">10k</text>
<text x="180.4" y="102.2">J3</text>
<text x="242.7" y="102.2">J4</text>
<text x="57.7" y="109.2">VCAP_1</text>
<text x="57.7" y="111.8">VCAP_2</text>
<text x="83.4" y="109.2">PA4</text>
<text x="83.4" y="111.8">PA5</text>
<text x="137.1" y="112.4">GND</text>
<text x="32.4" y="114.3">C1</text>
<text x="32.4" y="116.8">2u2</text>
<text x="41.3" y="114.3">C2</text>
<text x="41.3" y="116.8">2u2</text>
<text x="83.4" y="114.3">PA6</text>
<text x="83.4" y="116.8">PA7</text>
<text x="83.4" y="119.4">PA8</text>
<text x="174.5" y="117.5">GND</text>
<text x="180" y="114.9">I2C</text>
<text x="236.7" y="117.5">GND</text>
<text x="241.4" y="114.9">UART</text>
<text x="36.1" y="124.5">GND</text>
<text x="45" y="122.6">GND</text>
<text x="82.2" y="124.5">PA10</text>
<text x="83.4" y="121.9">PA9</text>
<text x="116.8" y="121.9">16MHz</text>
<text x="118.8" y="120">Y1</text>
<text x="236.7" y="125.1">+5V</text>
<text x="57.7" y="129.5">PH0</text>
<text x="82.2" y="127">PA11</text>
<text x="82.2" y="129.5">PA12</text>
<text x="170.4" y="128.9">USB_B_Micro</text>
<text x="175.4" y="126.4">J5</text>
<text x="184.7" y="128.9">+5V</text>
<text x="241.5" y="126.4">U6</text>
<text x="241.5" y="128.9">USBLC6-2SC6</text>
<text x="57.7" y="137.2">PD2</text>
<text x="57.7" y="132.1">PH1</text>
<text x="82.2" y="132.1">PA13</text>
<text x="82.2" y="134.6">PA14</text>
<text x="82.2" y="137.2">PA15</text>
<text x="126.1" y="133.6" transform="rotate(-90 126.1 133.6)">R8</text>
<text x="129.9" y="133.6" transform="rotate(-90 129.9 133.6)">47</text>
<text x="175.5" y="134">VBUS</text>
<text x="57.7" y="142.2">PC0</text>
<text x="83.2" y="142.2">PB0</text>
<text x="108" y="142.9">C12</text>
<text x="128.9" y="142.9">C13</text>
<text x="177.6" y="139.1">D+</text>
<text x="57.7" y="147.3">PC2</text>
<text x="57.7" y="149.9">PC3</text>
<text x="57.7" y="144.8">PC1</text>
<text x="83.2" y="144.8">PB1</text>
<text x="83.2" y="147.3">PB2</text>
<text x="83.2" y="149.9">PB3</text>
<text x="108" y="145.4">12p</text>
<text x="128.9" y="145.4">12p</text>
<text x="175" y="144.6" transform="rotate(-90 175 144.6)">Shield</text>
<text x="177.6" y="144.6" transform="rotate(-90 177.6 144.6)">GND</text>
<text x="178.6" y="144.1">ID</text>
<text x="57.7" y="152.4">PC4</text>
<text x="57.7" y="154.9">PC5</text>
<text x="83.2" y="152.4">PB4</text>
<text x="83.2" y="154.9">PB5</text>
<text x="118" y="152.4">GND</text>
<text x="174.5" y="154.3">GND</text>
<text x="236.7" y="153">GND</text>
<text x="26" y="158.7">D1</text>
<text x="26" y="161.2">BLUE</text>
<text x="57.7" y="157.5">PC6</text>
<text x="57.7" y="160">PC7</text>
<text x="83.2" y="157.5">PB6</text>
<text x="83.2" y="160">PB7</text>
<text x="113.9" y="161.9">+3.3V</text>
<text x="121.5" y="161.9">+3.3V</text>
<text x="26" y="165.1">R9</text>
<text x="26" y="167.6">1k5</text>
<text x="57.7" y="162.6">PC8</text>
<text x="57.7" y="165.1">PC9</text>
<text x="57.7" y="167.6">PC10</text>
<text x="82" y="167.6">PB10</text>
<text x="83.2" y="162.6">PB8</text>
<text x="83.2" y="165.1">PB9</text>
<text x="118.1" y="167">R10</text>
<text x="125.7" y="167">R11</text>
<text x="57.7" y="170.2">PC11</text>
<text x="57.7" y="172.7">PC12</text>
<text x="82" y="170.2">PB11</text>
<text x="82" y="172.7">PB12</text>
<text x="118.1" y="169.5">2K2</text>
<text x="125.7" y="169.5">2K2</text>
<text x="22.1" y="174.6">GND</text>
<text x="57.7" y="175.3">PC13</text>
<text x="57.7" y="177.8">PC14</text>
<text x="82" y="175.3">PB13</text>
<text x="82" y="177.8">PB14</text>
<text x="57.7" y="180.3">PC15</text>
<text x="70.9" y="181.4" transform="rotate(-90 70.9 181.4)">VSS</text>
<text x="73.4" y="181.4" transform="rotate(-90 73.4 181.4)">VSS</text>
<text x="76" y="181.4" transform="rotate(-90 76 181.4)">VSSA</text>
<text x="76.8" y="184.8">STM32F405RGTx</text>
<text x="82" y="180.3">PB15</text>
<text x="67.8" y="192.4">GND</text>
</g>
<g font-size="1.8" fill="#a90000">
<text x="38.7" y="32.4">3</text>
<text x="46.3" y="32.4">2</text>
<text x="139" y="35.6">5</text>
<text x="151.7" y="35.6">1</text>
<text x="42.9" y="39.7" transform="rotate(-90 42.9 39.7)">1</text>
<text x="139" y="39.4">4</text>
<text x="151.7" y="40.6">2</text>
<text x="151.7" y="38.1">6</text>
<text x="145.8" y="46.6" transform="rotate(-90 145.8 46.6)">2</text>
<text x="172.7" y="76.8">1</text>
<text x="238.7" y="74.3">1</text>
<text x="238.7" y="76.8">3</text>
<text x="247.6" y="74.3">2</text>
<text x="247.6" y="76.8">4</text>
<text x="172.7" y="79.4">2</text>
<text x="238.7" y="79.4">5</text>
<text x="238.7" y="81.9">7</text>
<text x="247.6" y="79.4">6</text>
<text x="247.6" y="81.9">8</text>
<text x="238.7" y="84.4">9</text>
<text x="247" y="84.4">10</text>
<text x="67.1" y="94.9" transform="rotate(-90 67.1 94.9)">1</text>
<text x="69.6" y="95.5" transform="rotate(-90 69.6 95.5)">19</text>
<text x="72.1" y="95.5" transform="rotate(-90 72.1 95.5)">32</text>
<text x="74.7" y="95.5" transform="rotate(-90 74.7 95.5)">48</text>
<text x="77.2" y="95.5" transform="rotate(-90 77.2 95.5)">64</text>
<text x="79.8" y="95.5" transform="rotate(-90 79.8 95.5)">13</text>
<text x="55.2" y="97.8">7</text>
<text x="87.6" y="97.8">14</text>
<text x="87.6" y="100.3">15</text>
<text x="54.6" y="107.9">31</text>
<text x="54.6" y="102.9">60</text>
<text x="87.6" y="102.9">16</text>
<text x="87.6" y="105.4">17</text>
<text x="87.6" y="107.9">20</text>
<text x="135.2" y="104.1">1</text>
<text x="180.3" y="103.5">1</text>
<text x="180.3" y="106">2</text>
<text x="242.5" y="103.5">1</text>
<text x="242.5" y="106">2</text>
<text x="54.6" y="110.5">47</text>
<text x="87.6" y="110.5">21</text>
<text x="87.6" y="113">22</text>
<text x="180.3" y="108.6">3</text>
<text x="180.3" y="111.1">4</text>
<text x="242.5" y="108.6">3</text>
<text x="242.5" y="111.1">4</text>
<text x="87.6" y="115.6">23</text>
<text x="87.6" y="118.1">41</text>
<text x="87.6" y="120.6">42</text>
<text x="87.6" y="123.2">43</text>
<text x="87.6" y="125.7">44</text>
<text x="55.2" y="128.3">5</text>
<text x="55.2" y="130.8">6</text>
<text x="87.6" y="128.3">45</text>
<text x="87.6" y="130.8">46</text>
<text x="238.5" y="129.8" transform="rotate(-90 238.5 129.8)">5</text>
<text x="54.6" y="135.9">54</text>
<text x="87.6" y="133.3">49</text>
<text x="87.6" y="135.9">50</text>
<text x="182.2" y="132.7">1</text>
<text x="182.2" y="137.8">3</text>
<text x="229.2" y="135.2">6</text>
<text x="247" y="135.2">4</text>
<text x="55.2" y="141">8</text>
<text x="55.2" y="143.5">9</text>
<text x="87.6" y="141">26</text>
<text x="87.6" y="143.5">27</text>
<text x="182.2" y="140.3">2</text>
<text x="182.2" y="142.9">4</text>
<text x="229.2" y="140.3">1</text>
<text x="247" y="140.3">3</text>
<text x="54.6" y="146">10</text>
<text x="54.6" y="148.6">11</text>
<text x="87.6" y="146">28</text>
<text x="87.6" y="148.6">55</text>
<text x="173.7" y="147.6" transform="rotate(-90 173.7 147.6)">6</text>
<text x="176.3" y="147.6" transform="rotate(-90 176.3 147.6)">5</text>
<text x="238.5" y="147.6" transform="rotate(-90 238.5 147.6)">2</text>
<text x="54.6" y="151.1">24</text>
<text x="54.6" y="153.7">25</text>
<text x="87.6" y="151.1">56</text>
<text x="87.6" y="153.7">57</text>
<text x="54.6" y="156.2">37</text>
<text x="54.6" y="158.7">38</text>
<text x="54.6" y="161.3">39</text>
<text x="87.6" y="156.2">58</text>
<text x="87.6" y="158.7">59</text>
<text x="87.6" y="161.3">61</text>
<text x="54.6" y="163.8">40</text>
<text x="54.6" y="166.4">51</text>
<text x="87.6" y="166.4">29</text>
<text x="87.6" y="163.8">62</text>
<text x="54.6" y="168.9">52</text>
<text x="54.6" y="171.4">53</text>
<text x="55.2" y="174">2</text>
<text x="87.6" y="168.9">30</text>
<text x="87.6" y="171.4">33</text>
<text x="87.6" y="174">34</text>
<text x="55.2" y="176.5">3</text>
<text x="55.2" y="179.1">4</text>
<text x="87.6" y="176.5">35</text>
<text x="87.6" y="179.1">36</text>
<text x="69.6" y="184.4" transform="rotate(-90 69.6 184.4)">18</text>
<text x="72.1" y="184.4" transform="rotate(-90 72.1 184.4)">63</text>
<text x="74.7" y="184.4" transform="rotate(-90 74.7 184.4)">12</text>
</g>
<g font-size="1.1" fill="#a90000">
<text x="119.8" y="137.5" transform="rotate(-90 119.8 137.5)">4</text>
<text x="117.7" y="139.1">1</text>
<text x="119.8" y="142" transform="rotate(-90 119.8 142)">2</text>
<text x="121.5" y="139.1">3</text>
</g>
</svg>
